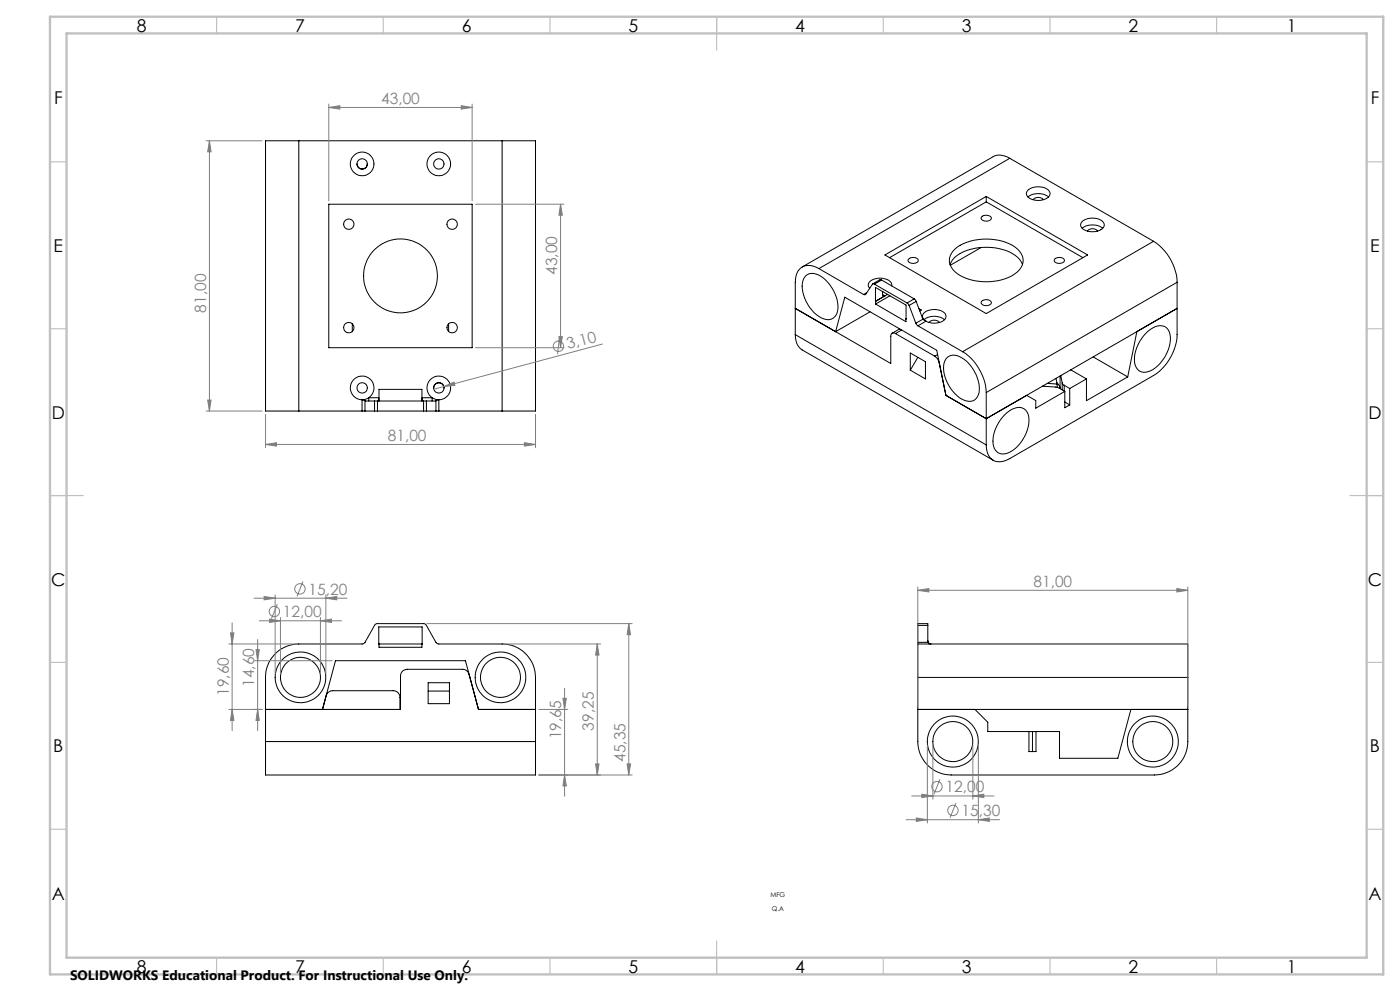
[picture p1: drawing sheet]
<svg xmlns="http://www.w3.org/2000/svg" width="420mm" height="297mm" viewBox="0 0 420 297" stroke-linecap="round" stroke-linejoin="round" font-family="sans-serif">
<g fill="none" stroke="#000" stroke-width=".3">
<path d="M89.6 42.2h-9.9v81h9.9M89.6 42.2v81M89.6 42.2h61M107.1 49.1a1.55 1.55 0 0 0 1.6 1.6 1.55 1.55 0 0 0 1.5-1.6M150.6 42.2h10.1v81h-10.1M150.6 42.2v81M295.9 58.9v1.6M302.9 47.4l-.8-.4a4.3 4.3 0 0 0-4.1 0l-57.3 33M302.9 47.4l-57.2 33.1M302.9 47.4l43.2 24.9M308.4 59.1a5.1 5.1 0 0 1 6.1 0M308.5 56.9a5.1 5.1 0 0 1 6.2 .4 1.62 1.62 0 0 1-1.3 2.4 4.6 4.6 0 0 1-5.4-1.3 1.41 1.41 0 0 1 .5-1.5z"/>
<path d="M310 59.9a1.98 1.98 0 0 1 3 0M98.6 61.2h43v43h-43zM265.5 76.4l30.4-17.5 30.4 17.5-30.4 17.6zM272.6 77.6a1.86 1.86 0 0 1 2.9 .5 1.81 1.81 0 0 1-3.1 0zM285 79.3a8.8 8.8 0 0 1 7.2-4.8 16 16 0 0 1 13.1 2.6l1.4 2.2M286.5 74.6a16.2 16.2 0 0 1 18.8 0 4.4 4.4 0 0 1-.8 7.4 16.4 16.4 0 0 1-18-.5 4.3 4.3 0 0 1 0-6.9zM294.4 74.2l-9.3 5.3M294.5 65a1.93 1.93 0 0 1 2.9 .4 1.89 1.89 0 0 1-3.1 .1zM295.9 60.5l-29 16.7M295.9 60.5l29 16.7M316.4 77.6a1.89 1.89 0 0 1 2.9 .5 1.81 1.81 0 0 1-3 0zM324.7 68.4a5.1 5.1 0 0 1 6.1 0"/>
<path d="M324.8 66.3a5 5 0 0 1 6.2 .3 1.62 1.62 0 0 1-1.3 2.5 4.5 4.5 0 0 1-5.5-1.3 1.38 1.38 0 0 1 .6-1.5zM326.2 69.2a1.98 1.98 0 0 1 3 0M346.1 72.3a15.5 15.5 0 0 1 7 12.3M346.1 72.3l-57.3 33.1M105.7 97v2.3M134.6 97v2.3M238.6 92.4l28.6 16.5v-8.1a.86 .86 0 0 1 .4-.9 .86 .86 0 0 1 1 .1M241.8 82.6a4 4 0 0 1 5.1 .7 11.5 11.5 0 0 1 4.4 9.8 3.1 3.1 0 0 1-5.1 2.1 11.2 11.2 0 0 1-5.4-11zM245.7 80.5a4.4 4.4 0 0 0-6.3 .7 6.7 6.7 0 0 0-.8 3.4v15.7M245.7 80.5l13.4 7.8M260 87.7l-.9 .6M261 93.4l-10.3 6 2.7-10.3 27.6 15.9 2.8 13.5"/>
<path d="M262.3 85.2l-.5-.1-2.1 3.1-.6 .1M262.3 85.2l9.8 5.6M262.6 86.1l9.2 5.3v5l-9.1-5.3zM262.6 90.3h.1M264.5 83.9h-.6l-2.1 1.2M264.5 83.9l-2.2 1.3M264.5 83.9l9.7 5.7M264.8 88.3a.42 .42 0 0 0 .2 .4 .42 .42 0 0 0 .5-.1M264.8 87.4h.1M264.8 87.3v1M264.8 88.3l.7 .3M265.5 88.6l-2.9 1.7"/>
<path d="M266.3 88.2l-3.6 2.1M267 88.6l-4.3 2.5M267.5 85.7a2.49 2.49 0 0 0-2.8-2.3 4 4 0 0 0-4.2 1.6v.8l.4 .6M268.6 100l11.8 6.7M269.9 98.6l-2.2 1.3M270.5 98.9l-1.9 1.1M271.8 95.6h.1M272.1 90.8l.6 .7M272.7 91.5l2 5.4M274.2 89.6l.6 .7M274.2 89.6l-2.1 1.2M274.7 96.9l.7 .7"/>
<path d="M274.8 90.3l-2.1 1.2M274.8 90.3l1.9 4.9M275.4 97.6l13.4 7.8M275.7 92.5l.7 .4-.5 .3M276.7 95.1l.1 .1M276.7 95.2l.2 .4M276.8 95.2a2.38 2.38 0 0 1 2.8-2.4 3.8 3.8 0 0 1 4.1 1.6 2.37 2.37 0 0 1-2.7 2.4h-1.4l-1.8-.5M276.8 95.2l1 1.1M276.8 95.2h-.1M276.9 95.6l.9 .7M276.9 95.6l-2.2 1.3M277.2 95.8a5.2 5.2 0 0 1 6.2 0"/>
<path d="M277.8 96.3l-2.4 1.3M278.8 96.7a1.98 1.98 0 0 1 3 0M294.5 90.3a1.93 1.93 0 0 1 2.9 .4 1.84 1.84 0 0 1-3.1 .1zM341.1 99.4l-2.8 13.6M343.8 99.9a5 5 0 0 1 5.9-1.8 5.3 5.3 0 0 1 1.1 5.6 10.5 10.5 0 0 1-7 7.8 3.2 3.2 0 0 1-3.5-3.8 11.9 11.9 0 0 1 3.5-7.8zM353.1 84.6v15.7a15.5 15.5 0 0 1-7 12.2l-43.2 24.9a4.4 4.4 0 0 1-6.2-.7 6.7 6.7 0 0 1-.8-3.4M353.1 84.6l-57.2 33M353.1 92.4l-57.2 33.1M108.6 119.8l.9 .3M108.6 119.8v3.4M110.6 119.2l-.9 .5-1.1 .1M110.6 119.2v1"/>
<path d="M110.6 119.2h3v1M110.6 119.2a3.6 3.6 0 0 0 .2-5.8 3.6 3.6 0 0 0-5.5 1.7 3.6 3.6 0 0 0 3.3 4.7M129.6 119.2v1M129.6 119.2l1 .5 1.1 .1M129.6 119.2h-3v1M129.6 119.2a3.6 3.6 0 0 1-.2-5.8 3.6 3.6 0 0 1 5.6 1.7 3.6 3.6 0 0 1-3.3 4.7M130.1 116.3a1.55 1.55 0 0 1 1.6-1.6 1.55 1.55 0 0 1 1.5 1.6M131.7 119.8l-.9 .3M131.7 119.8v3.4M238.6 100.3a5 5 0 0 0 2.1 4.6l57.3 33M238.6 100.3l57.3 33M273.1 105.8l4.5 2.6v5.2l-4.5-2.7z"/>
<path d="M275.3 107.1l-2.2 3.8M280.4 106.7a3.2 3.2 0 0 1 1.4 2.1M281.3 106.3l-.9 .4M281.8 108.8h.1M283.8 118.5h.1M283.8 118.5l12.1 7M284.2 107.1a4.1 4.1 0 0 1 5.1 .7 10.9 10.9 0 0 1 4.2 10.5 2.85 2.85 0 0 1-4.2 1.7 11.2 11.2 0 0 1-6.1-11.3zM288.8 105.4a15.7 15.7 0 0 1 7.1 12.2M295.9 117.6v15.7M312.7 115.7l4.4 .4 2.3 1.2M314.2 114.9l2.9 .2M316.8 113.4l.3 1.7"/>
<path d="M317 114.7l1 1.6M317.1 115.1v1M318 116.3l.1 .2M318 112.7v3.6M318.2 112.6l.5 2.2M318.7 114.8l.6 .7M318.7 114.8v2M319.3 115.5l1.6 .9M319.3 115.5v1.7M319.4 117.3l-8.7 5v-2.3l-2.7-1.5-12.1 7M319.4 117.3v4.9l1.5-.8M320.9 116.4v5"/>
<path d="M321.2 110.8l4.7 2.8M325.9 113.6l-5 2.8M327.9 107l10.4 6M338.3 113l-12.4 7.1v-6.5M89.6 123.2h19M108.6 123.2h.9M109.5 120.1l2.9 .1M109.5 123.2h2.9M109.5 120.1v3.1M112.4 120.2h.8M112.4 123.2h.8M112.4 120.2v3"/>
<path d="M113.2 120.2v3M113.2 120.2h13.9M113.2 123.2h13.9M113.7 120.2v-3.5h12.9v3.5M127.1 123.2h.8M127.1 120.2h.8M127.1 120.2v3M127.9 120.2v3M127.9 123.2h2.9M130.8 120.1l-2.9 .1M130.8 123.2h.9M130.8 120.1v3.1"/>
<path d="M131.7 123.2h18.9M301.3 124.4a5.4 5.4 0 0 1 5.5-2.1 4.2 4.2 0 0 1 1.8 4.9 11.4 11.4 0 0 1-6.6 8.7 3.2 3.2 0 0 1-4.1-3.7 11.8 11.8 0 0 1 3.4-7.8zM319.4 120.5l1.5 .9M113.6 187.9h13v5.1h-13zM113.7 193v1h12.9v-1M275.3 193v10M275.3 193h81v10M275.3 192.5v.5M275.3 187.4v-.5h3v.5M275.3 187.4v5.1M275.3 192.5h3.1M275.3 187.4h3"/>
<path d="M278.3 192a.96 .96 0 0 0 1 1M278.3 187.4l.1 5.1M278.4 192.5l.3 .5M120 212.6v-3.6a1.99 1.99 0 0 0-2-2h-18.6l-1 .5-.4 .6-1.2 4.5 3.8-14.6h39l3.9 14.6h17.2M128.4 204.6h6.4v6.3h-6.4zM128.4 207.1h6.4M140.7 202.1a2.1 2.1 0 0 0-1.9-1.5h-16.7a1.99 1.99 0 0 0-1.9 2v10h-40.5M275.3 203v19.2a10 10 0 0 0 10.1 10.1h61a10 10 0 0 0 9.9-10.1v-19.2M275.3 212.6h81M275.3 203h81M292.5 212.6l3.8 3.9v2.7h21.6v8.1h17.5l3.9-14.7M308.7 219.2v6h2.1v-6"/>
<path d="M309.7 219.2v6M79.7 222.2v-19.2a10 10 0 0 1 9.9-10h19.3l.6-.5 2.9-5.2 .7-.4 14.4 .1 .3 .3 3 5.2 .7 .5h19.1a10 10 0 0 1 10.1 10v19.2M79.7 222.2v10.1h81v-10.1M79.7 222.2h81"/>
<circle cx="108.6" cy="49.1" r="3.5"/>
<circle cx="108.7" cy="49.1" r="1.55"/>
<circle cx="131.6" cy="49.1" r="3.5"/>
<circle cx="131.7" cy="49.1" r="1.55"/>
<circle cx="104.6" cy="67.2" r="1.55"/>
<circle cx="135.6" cy="67.2" r="1.55"/>
<circle cx="104.6" cy="98.2" r="1.56"/>
<circle cx="120.2" cy="82.7" r="11.1"/>
<circle cx="135.7" cy="98.2" r="1.56"/>
<circle cx="108.7" cy="116.2" r="1.55"/>
<circle cx="131.7" cy="116.2" r="1.55"/>
<circle cx="90.1" cy="203" r="6"/>
<circle cx="90.1" cy="203" r="7.6"/>
<circle cx="150.1" cy="203" r="6"/>
<circle cx="150.1" cy="203" r="7.6"/>
<circle cx="285.8" cy="222.3" r="6"/>
<circle cx="285.9" cy="222.2" r="7.7"/>
<circle cx="345.8" cy="222.3" r="6"/>
<circle cx="345.9" cy="222.2" r="7.6"/>
</g>
<path d="M151.7 193h28.5M179.2 193v39.3M161.6 232.3h18.6M178.7 228.9h1l-.5 3.4z" fill="none" stroke="#808080" stroke-width=".3"/>
<g fill="none" stroke="#c0c0c0" stroke-width=".35">
<path d="M65 5v5M115 5v5M165 5v5M215 5v10M265 5v5M315 5v5M365 5v5M15 48.5h5M410 48.5h5M15 98.5h5M410 98.5h5M15 148.5h10"/>
<path d="M405 148.5h10M15 198.5h5M410 198.5h5M15 248.5h5M410 248.5h5M65 287v5M115 287v5M165 287v5M215 282v10M265 287v5M315 287v5M365 287v5"/>
</g>
<path d="M15 5h400v287h-400zM20 10h390v277h-390z" fill="none" stroke="#c0c0c0" stroke-width=".7"/>
<path d="M178.7 228.9h1l-.5 3.4z" fill="#808080"/>
<path d="M179.2 193l.5 3.3h-1z" fill="none" stroke="#808080" stroke-width=".3"/>
<path d="M179.2 193l.5 3.3h-1z" fill="#808080"/>
<path d="M68.7 193h20M69.1 189.7h1.1l-.6 3.3zM69.6 186.7v32.3M68.7 212.6h9.9" fill="none" stroke="#808080" stroke-width=".3"/>
<path d="M69.1 189.7h1.1l-.6 3.3z" fill="#808080"/>
<path d="M69.6 212.6l.6 3.3h-1.1z" fill="none" stroke="#808080" stroke-width=".3"/>
<path d="M69.6 212.6l.6 3.3h-1.1z" fill="#808080"/>
<g fill="none" stroke="#808080" stroke-width=".3">
<path d="M77.8 186.1h24.7M80.9 185.6l3.2 .5-3.2 .4zM83.2 181l-1.8 4.5M84.1 185.1v16.9M96.1 185.1v16.9"/>
<circle cx="82.3" cy="183.3" r="1.56"/>
</g>
<path d="M80.9 185.6l3.2 .5-3.2 .4z" fill="#808080"/>
<path d="M96.1 186.1l3.3-.5v.9z" fill="none" stroke="#808080" stroke-width=".3"/>
<path d="M96.1 186.1l3.3-.5v.9z" fill="#808080"/>
<g fill="none" stroke="#808080" stroke-width=".3">
<path d="M76.2 179.3h27.9M79.2 178.7l3.3 .6-3.3 .5zM82.5 178.3v23.7M90.9 174.3l-1.8 4.4M97.8 178.3v23.7"/>
<circle cx="90" cy="176.5" r="1.55"/>
</g>
<path d="M79.2 178.7l3.3 .6-3.3 .5z" fill="#808080"/>
<path d="M97.8 179.3l3.2-.6v1.1z" fill="none" stroke="#808080" stroke-width=".3"/>
<path d="M97.8 179.3l3.2-.6v1.1z" fill="#808080"/>
<path d="M76.3 198h23.4M77.3 191.7v27.3M76.3 212.6h2.3M77.3 212.6l.5 3.3h-1z" fill="none" stroke="#808080" stroke-width=".3"/>
<path d="M77.3 212.6l.5 3.3h-1z" fill="#808080"/>
<path d="M76.8 194.7h1l-.5 3.3z" fill="none" stroke="#808080" stroke-width=".3"/>
<path d="M76.8 194.7h1l-.5 3.3z" fill="#808080"/>
<path d="M161.6 212.6h8.8M169.4 206.3v32.3M161.6 232.3h8.8M169.4 232.3l.5 3.2h-1z" fill="none" stroke="#808080" stroke-width=".3"/>
<path d="M169.4 232.3l.5 3.2h-1z" fill="#808080"/>
<path d="M168.9 209.3h1l-.5 3.3z" fill="none" stroke="#808080" stroke-width=".3"/>
<path d="M168.9 209.3h1l-.5 3.3z" fill="#808080"/>
<path d="M128.1 186.9h61.6M188.6 186.9l.6 3.3h-1.1zM188.6 186.9v45.4M161.6 232.3h28.1" fill="none" stroke="#808080" stroke-width=".3"/>
<path d="M188.6 186.9l.6 3.3h-1.1z" fill="#808080"/>
<path d="M188.1 228.9h1.1l-.6 3.4z" fill="none" stroke="#808080" stroke-width=".3"/>
<path d="M188.1 228.9h1.1l-.6 3.4z" fill="#808080"/>
<path d="M61.8 42.2h16.8M62.8 42.2v81M62.3 119.9h1l-.5 3.3zM61.8 123.2h16.8" fill="none" stroke="#808080" stroke-width=".3"/>
<path d="M62.3 119.9h1l-.5 3.3z" fill="#808080"/>
<path d="M62.8 42.2l.5 3.3h-1z" fill="none" stroke="#808080" stroke-width=".3"/>
<path d="M62.8 42.2l.5 3.3h-1z" fill="#808080"/>
<path d="M79.7 133.2l3.2-.5v1zM79.7 124.2v10M79.7 133.2h81M160.7 124.2v10" fill="none" stroke="#808080" stroke-width=".3"/>
<path d="M79.7 133.2l3.2-.5v1z" fill="#808080"/>
<path d="M157.3 132.7l3.4 .5-3.4 .5z" fill="none" stroke="#808080" stroke-width=".3"/>
<path d="M157.3 132.7l3.4 .5-3.4 .5z" fill="#808080"/>
<g fill="none" stroke="#808080" stroke-width=".3">
<path d="M133.1 115.8l3.1-1.3 .3 1zM133.1 115.8l-3 .9M167.8 101.4l-.5 4.7M180.7 103.1l-47.6 12.7"/>
<circle cx="167.5" cy="103.8" r="1.55"/>
</g>
<path d="M133.1 115.8l3.1-1.3 .3 1z" fill="#808080"/>
<path d="M142.6 61.2h26.6M168.2 61.2v43M142.6 104.2h26.6M167.7 100.9h1l-.5 3.3z" fill="none" stroke="#808080" stroke-width=".3"/>
<path d="M167.7 100.9h1l-.5 3.3z" fill="#808080"/>
<path d="M168.2 61.2l.5 3.3h-1z" fill="none" stroke="#808080" stroke-width=".3"/>
<path d="M168.2 61.2l.5 3.3h-1z" fill="#808080"/>
<path d="M98.6 31.2v29M98.6 32.2h43M138.4 31.7l3.2 .5-3.2 .5zM141.6 31.2v29" fill="none" stroke="#808080" stroke-width=".3"/>
<path d="M138.4 31.7l3.2 .5-3.2 .5z" fill="#808080"/>
<path d="M98.6 32.2l3.4-.5v1z" fill="none" stroke="#808080" stroke-width=".3"/>
<path d="M98.6 32.2l3.4-.5v1z" fill="#808080"/>
<path d="M275.3 176.9l3.4-.5v1zM275.3 175.9v35.7M275.3 176.9h81M356.3 175.9v35.7" fill="none" stroke="#808080" stroke-width=".3"/>
<path d="M275.3 176.9l3.4-.5v1z" fill="#808080"/>
<path d="M353.1 176.4l3.2 .5-3.2 .5z" fill="none" stroke="#808080" stroke-width=".3"/>
<path d="M353.1 176.4l3.2 .5-3.2 .5z" fill="#808080"/>
<g fill="none" stroke="#808080" stroke-width=".3">
<path d="M273.5 238.5h24.7M276.5 238l3.4 .5-3.4 .5zM279.9 223.3v16.2M282 233.5l-1.8 4.5M291.9 223.3v16.2"/>
<circle cx="281.1" cy="235.7" r="1.55"/>
</g>
<path d="M276.5 238l3.4 .5-3.4 .5z" fill="#808080"/>
<path d="M291.9 238.5l3.2-.5v1z" fill="none" stroke="#808080" stroke-width=".3"/>
<path d="M291.9 238.5l3.2-.5v1z" fill="#808080"/>
<g fill="none" stroke="#808080" stroke-width=".3">
<path d="M278.2 223.3v23.4M293.5 223.3v23.4M271.9 245.7h28M274.9 245.1l3.3 .6-3.3 .5zM286.8 240.7l-1.8 4.4"/>
<circle cx="285.9" cy="242.9" r="1.55"/>
</g>
<path d="M274.9 245.1l3.3 .6-3.3 .5z" fill="#808080"/>
<path d="M293.5 245.7l3.3-.6v1.1z" fill="none" stroke="#808080" stroke-width=".3"/>
<path d="M293.5 245.7l3.3-.6v1.1z" fill="#808080"/>
<g font-size="5.3">
<text x="41" y="9.5">8</text>
<text x="88.5" y="9.5">7</text>
<text x="138.5" y="9.5">6</text>
<text x="188.5" y="9.5">5</text>
<text x="238.5" y="9.5">4</text>
<text x="288.5" y="9.5">3</text>
<text x="338.5" y="9.5">2</text>
<text x="386" y="9.5">1</text>
<text x="16.2" y="31.2">F</text>
<text x="411.2" y="31.2">F</text>
<text x="16.1" y="75.5">E</text>
<text x="411.1" y="75.5">E</text>
<text x="15.5" y="125.5">D</text>
<text x="410.5" y="125.5">D</text>
<text x="15.4" y="175.5">C</text>
<text x="410.4" y="175.5">C</text>
<text x="16" y="225.5">B</text>
<text x="411" y="225.5">B</text>
<text x="15.5" y="269.7">A</text>
<text x="410.5" y="269.7">A</text>
<text x="41" y="291.5">8</text>
<text x="88.5" y="291.5">7</text>
<text x="138.5" y="291.5">6</text>
<text x="188.5" y="291.5">5</text>
<text x="238.5" y="291.5">4</text>
<text x="288.5" y="291.5">3</text>
<text x="338.5" y="291.5">2</text>
<text x="386" y="291.5">1</text>
</g>
<g font-size="4.7" fill="#808080">
<text x="114.3" y="31.2">43,00</text>
<text x="167.2" y="82.4" transform="rotate(-90 167.2 82.4)">43,00</text>
<text x="61.8" y="93.7" transform="rotate(-90 61.8 93.7)">81,00</text>
<text x="170.5" y="104.7" transform="rotate(-15 170.5 104.7)">3,10</text>
<text x="116.3" y="132.2">81,00</text>
<text x="92.6" y="178.2">15,20</text>
<text x="310" y="175.9">81,00</text>
<text x="84.9" y="185">12,00</text>
<text x="68.6" y="208.6" transform="rotate(-90 68.6 208.6)">19,60</text>
<text x="76.3" y="205.9" transform="rotate(-90 76.3 205.9)">14,60</text>
<text x="168.4" y="221.6" transform="rotate(-90 168.4 221.6)">19,65</text>
<text x="178.2" y="219" transform="rotate(-90 178.2 219)">39,25</text>
<text x="187.6" y="228.3" transform="rotate(-90 187.6 228.3)">45,35</text>
<text x="283.7" y="237.4">12,00</text>
<text x="288.5" y="244.6">15,30</text>
</g>
<text font-size="4.1" x="21" y="293.7">SOLIDWORKS Educational Product. For Instructional Use Only.</text>
<g font-size="2">
<text x="231.1" y="268.8">MFG</text>
<text x="231.5" y="273">Q.A</text>
</g>
</svg>
